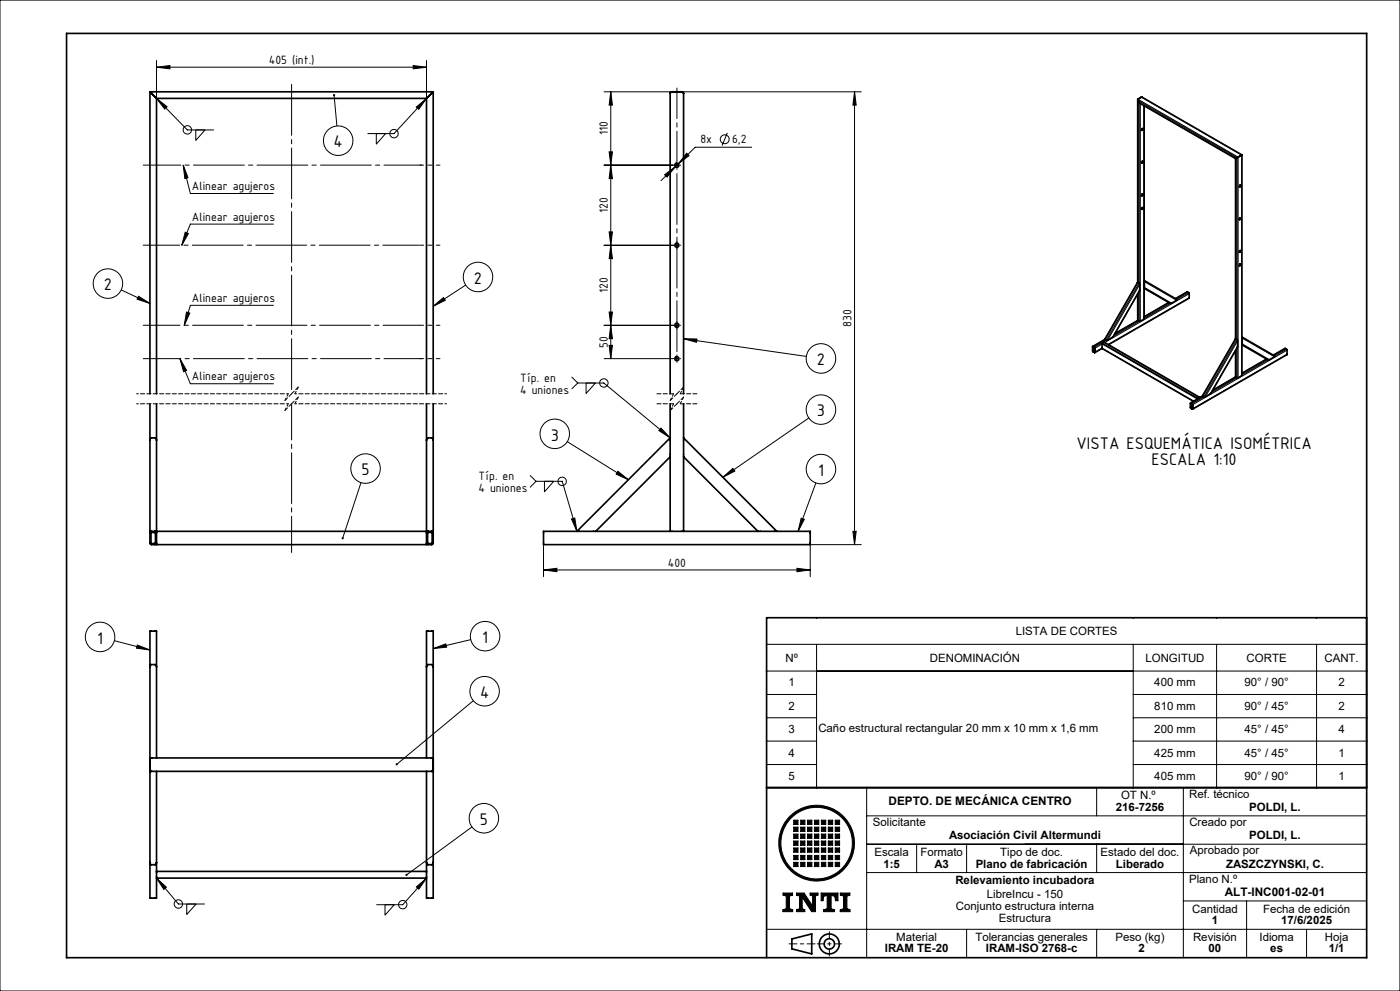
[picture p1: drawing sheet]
<svg xmlns="http://www.w3.org/2000/svg" width="420mm" height="297mm" viewBox="0 0 420 297" stroke-linecap="round" stroke-linejoin="round" font-family="sans-serif">
<g fill="none" stroke="#000" stroke-width=".3">
<path d="M0 0h420v297h-420zM47 18.1v11.4M124 19.6l4 .5-4 .5zM128 18.1v11.4M47 29.5l9.2 9.4h7.9M47 29.5l3.1 2.5-.7 .7zM47 20.1l4-.5v1zM47 20.1h81M58.7 38.9v3.2l2.8-3.2M100.2 28.5l.9 9.2M124.9 32.1l3.1-2.6-2.4 3.3zM128 29.5l-9.8 10.5h-7.9"/>
<path d="M181.2 27.5h20.4M183.2 27.5l.5 4h-1zM183.2 27.5v80M204.6 27.5h53.8M218.2 39.8l-1.6 3.8M256.4 27.5v135.7M256.4 27.5l.5 4h-1zM341.4 29.7l30 17.4v66.1M342.1 31v65.3M342.4 29.1l30.1 17.4v66.1M342.6 38.6v.4M342.7 38.5v.3"/>
<path d="M343.1 31.6v64.1M55 49.5l2.1 8.5h24.9M55 49.5l1.4 3.8-.9 .2zM112.9 40v3.2l2.8-3.2M181.2 49.5h20.7M182.7 45.5h1l-.5 4zM183.2 49.5l.5 4h-1zM199.4 52.4l3.2-2.5-2.5 3.2zM202.6 49.5h1M202.6 49.9l-4.3 4.2M203.1 49v1M203.5 49.1l-.9 .8"/>
<path d="M206 45.9l.7 .7-3.2 2.5zM225.5 44.1h-16.9l-5.1 5M342.6 48.4v.4M342.6 58.2v.4M342.7 48.3v.3M342.7 58.1v.3M371.9 55.6v.3M372 55.5v.2M55.6 69.6l.9 .4-2 3.5zM82 67.2h-24.9l-2.6 6.3M181.2 73.5h20.7M182.7 69.5h1l-.5 4z"/>
<path d="M183.2 73.5l.5 4h-1zM202.6 73.5h1M203.1 73v1M342.6 62.3v.3M342.7 62.2v.3M371.9 65.3v.4M371.9 75.1v.4M371.9 79.2v.4M372 65.3v.2M372 75.1v.2M372 79.2v.2M36.4 86.9l8.6 4"/>
<path d="M41.6 88.8l3.4 2.1-3.9-1.2zM56 93.5l.9 .3-1.6 3.7zM82 91.5h-24.9l-1.8 6M130 91.8l3-2.6 .6 .8zM139.7 85.4l-9.7 6.4M181.2 97.5h20.7M182.7 93.5h1l-.5 4zM183.2 97.5l.5 4h-1zM202.6 97.5h1M203.1 97v1M341.4 88v8.1l-7 4M341.7 87.4v8.9l-7.7 4.4"/>
<path d="M341.9 85.2l-9.6 16.7M341.9 87l-8.1 14.1M343.3 86.4l7.7 4.5-7.7 4.5M343.3 84.4l9.7 5.6M343.3 86.1l8.2 4.8M350.7 90.7l-7.4 4.3M356.2 87.5l-3.5 2M356.6 87.7l-3.5 2M356.8 88l-25.4 14.7M356.8 89.2l-24.3 14.1M54 107.5l3.1 7.5h24.9M54 107.5l2 3.5-.9 .4z"/>
<path d="M171.6 113l1.7 1.8M173.3 114.8h7.9l19.8 16.4M173.3 114.8l-1.7 1.7M175.8 114.8v3.1l2.8-3.1M181.2 107.5h20.7M182.7 103.5h1l-.5 4zM202.6 107.5h1M203.1 107v1M205.1 101.5l36.8 5.3M205.1 101.5l4 .1-.1 1zM328 103.8l3.5-2 9.9-17.2v-54.5l29.7 17.2v54.5l-9.9 17.1-3.6 2.1M328 104h-.1"/>
<path d="M328.3 104l3.6-2 9.8-17.2v-54l29 16.7v54.1l-9.8 17.1-3.6 2.1M328.4 104.9l-.5 .3M328.4 105.5h-.1M328.4 105.1l-.4 .2M330.6 103.1l-2.1 1.2M330.6 104.3l-2.1 1.2M330.6 103.1l28.6 16.5M330.6 104.4l27.5 15.8M330.8 102.8l28.6 16.5M331.2 102.6l28.6 16.5M370.7 104.9v8.1l-7 4M371.1 104.3v8.9l-7.7 4.5"/>
<path d="M371.3 102.2l-9.7 16.7M371.3 103.9l-8.2 14.1M372.6 103.3l7.8 4.5-7.8 4.6M372.7 101.3l9.6 5.6M372.7 103.1l8.1 4.7M380 107.6l-7.4 4.3M385.6 104.5l-3.5 2M385.9 104.6l-3.5 2.1M386.1 104.9l-28.3 16.4M386.1 106.2l-28.3 16.3M170.2 132.4l18.3 11.4M198.3 128.3l2.7 2.9-3.3-2.2z"/>
<path d="M242.6 125.3l-25.7 17.7M357.3 120.9h.1M357.7 121.9l-.4 .3M357.7 122.4l-.1 .1M357.7 122l-.4 .3M108.3 144.6l-5.5 16.7M159.1 142.5l1.7 1.7M160.8 144.2h7.9l4.4 15M160.8 144.2l-1.7 1.8M163.3 144.2v3.2l2.8-3.2M171.4 155.5l1-.2 .7 3.9zM185.4 141.2l3.1 2.6-3.6-1.7z"/>
<path d="M216.9 143l3-2.6 .6 .8zM240.3 155.3l1 .3-1.9 3.6zM244.8 144.7l-5.4 14.5M255.9 159.2h1l-.5 4zM163.1 170.8l4-.5v1zM163.1 163.2v9.6M163.1 170.8h80M239.1 170.3l4 .5-4 .5zM258.4 163.2h-15.3v9.6M34.3 192l10.7 2.8M41.2 193.3l3.8 1.5-4-.5zM130 194.4l3.7-1.4 .3 1z"/>
<path d="M141.2 191.7l-11.2 2.7M230 193.1h180M245 193.1v43M340 193.1v43M365 193.1v43M395 193.1v43M142 210l-23 19.1M230 201.1h180M230 208.1h15M230 215.1h15M340 208.1h70M340 215.1h70"/>
<path d="M230 222.1h15M230 229.1h15M260 236v51M329 236v8.5M340 222.1h70M340 229.1h70M359.2 236h-4.2v51M141.6 247.8l-19.6 14.4M238.1 245.8h1.3v1.3h-1.3zM238.1 247.9h1.3v1.3h-1.3zM238.1 250h1.3v1.2h-1.3zM238.1 252.1h1.3v1.2h-1.3z"/>
<path d="M238.1 254.1h1.3v1.3h-1.3zM238.1 256.4h1.3v1.2h-1.3zM238.1 258.4h1.3v1.3h-1.3zM240.2 245.8h1.3v1.3h-1.3zM240.2 247.9h1.3v1.3h-1.3zM240.2 250h1.3v1.2h-1.3zM240.2 252.1h1.3v1.2h-1.3zM240.2 254.1h1.3v1.3h-1.3zM240.2 256.4h1.3v1.2h-1.3zM240.2 258.4h1.3v1.3h-1.3zM242.3 245.8h1.3v1.3h-1.3zM242.3 247.9h1.3v1.3h-1.3z"/>
<path d="M242.3 250h1.3v1.2h-1.3zM242.3 252.1h1.3v1.2h-1.3zM242.3 254.1h1.3v1.3h-1.3zM242.3 256.4h1.3v1.2h-1.3zM242.3 258.4h1.3v1.3h-1.3zM244.3 245.8h1.3v1.3h-1.3zM244.3 247.9h1.3v1.3h-1.3zM244.3 250h1.3v1.2h-1.3zM244.3 252.1h1.3v1.2h-1.3zM244.3 254.1h1.3v1.3h-1.3zM244.3 256.4h1.3v1.2h-1.3zM244.3 258.4h1.3v1.3h-1.3z"/>
<path d="M246.4 245.8h1.3v1.3h-1.3zM246.4 247.9h1.3v1.3h-1.3zM246.4 250h1.3v1.2h-1.3zM246.4 252.1h1.3v1.2h-1.3zM246.4 254.1h1.3v1.3h-1.3zM246.4 256.4h1.3v1.2h-1.3zM246.4 258.4h1.3v1.3h-1.3zM248.5 245.8h1.3v1.3h-1.3zM248.5 247.9h1.3v1.3h-1.3zM248.5 250h1.3v1.2h-1.3zM248.5 252.1h1.3v1.2h-1.3zM248.5 254.1h1.3v1.3h-1.3z"/>
<path d="M248.5 256.4h1.3v1.2h-1.3zM248.5 258.4h1.3v1.3h-1.3zM250.6 245.8h1.3v1.3h-1.3zM250.6 247.9h1.3v1.3h-1.3zM250.6 250h1.3v1.2h-1.3zM250.6 252.1h1.3v1.2h-1.3zM250.6 254.1h1.3v1.3h-1.3zM250.6 256.4h1.3v1.2h-1.3zM250.6 258.4h1.3v1.3h-1.3zM260 253h150M260 244.5h150M275 253v8.5"/>
<path d="M290 253v8.5M329 253v8.5M47 263.2l6.5 7.7h7.8M47 263.2l2.9 2.7-.8 .7zM56 270.9v3.2l2.8-3.2M115.5 271.1v3.2l2.8-3.2M124.9 265.8l3.1-2.6-2.3 3.3zM128 263.2l-7.2 7.9h-7.8M230 278.5h180M234.9 267.6h2.9v.7l-.9 .2v3.8l.9 .3v.6h-2.9v-.5l1-.4v-3.8l-1-.2zM238.9 267.6h2.3l2.6 3.9v-3l-.8-.3v-.6h2.4v.6l-.7 .3v4.7h-1.2l-2.8-4.3v3.4l.7 .3v.6h-2.4v-.6l.9-.3v-3.8l-1-.2zM246.3 267.6h5.1v2.3h-.8l-.2-1.3-1.1-.3v4l1.1 .4v.5h-3.3v-.5l1-.4v-4l-1 .3-.2 1.3h-.6z"/>
<path d="M252.1 267.6h2.9v.7l-.9 .2v3.8l.9 .3v.6h-2.9v-.5l.9-.4v-3.8l-.9-.2zM260 261.5h150M290 278.5v8.5M329 278.5v8.5M355 270h55M374 270v17M392 278.5v8.5"/>
<circle cx="56.2" cy="38.9" r="1.26"/>
<circle cx="101.5" cy="42.2" r="4.4"/>
<circle cx="118.2" cy="40.1" r="1.26"/>
<circle cx="217.4" cy="41.7" r="1.33"/>
<circle cx="32.4" cy="85" r="4.4"/>
<circle cx="143.4" cy="83" r="4.4"/>
<circle cx="181.2" cy="114.8" r="1.26"/>
<circle cx="246.3" cy="107.4" r="4.4"/>
<circle cx="166.4" cy="130" r="4.4"/>
<circle cx="246.3" cy="122.7" r="4.4"/>
<circle cx="109.7" cy="140.4" r="4.4"/>
<circle cx="168.6" cy="144.3" r="1.26"/>
<circle cx="246.3" cy="140.6" r="4.4"/>
<circle cx="30" cy="190.9" r="4.4"/>
<circle cx="145.5" cy="190.7" r="4.4"/>
<circle cx="145.4" cy="207.2" r="4.4"/>
<circle cx="145.2" cy="245.2" r="4.4"/>
<circle cx="245" cy="252.7" r="10.7"/>
<circle cx="245" cy="252.7" r="11.4"/>
<circle cx="53.5" cy="270.9" r="1.27"/>
<circle cx="120.8" cy="271.1" r="1.27"/>
</g>
<g fill="none" stroke="#000" stroke-width=".5">
<path d="M20 10h390v277h-390zM45 27.5l.5 .5M45 27.5v90.5M45 27.5h85M45.5 28l1 1M46.5 29l.5 .5M47 29.5v88.5M47 29.5h81M128 29.5v88.5M129.5 28l-1.5 1.5M130 27.5l-.5 .5M130 27.5v90.5"/>
<path d="M201 28v90M201.6 27.5l-.4 .1-.2 .4M201.6 27.5h3l.5 .5v90M201.6 27.5l-.6 .5M341.3 29.9v54.7M342.4 29.1l-1.1 .7 .6 1.1 28.8 16.6M342.4 29.1h.2M342.6 29.1l30 17.3M342.7 38.5l-.3 .5M343.3 31.7v63.9l-1.2 .7-.8-.3v-7.9M342.5 48.4l.3-.1 .1 .2-.4 .4zM342.7 48.3l-.3 .5"/>
<path d="M342.7 58.1l-.3 .5M370.7 47.5v54.1M370.7 47.5h.1M371.1 47.3l-.4 .2M371.4 47.1l-.3 .2M371.8 55.6l.4-.1-.2 .5-.2-.1zM372.1 55.5l-.3 .5M372.5 46.5l-1.1 .6M372.6 46.4v66.2l-1.3 .7-.6-.4v-7.8M372.6 46.4l-.1 .1M342.7 62.2l-.3 .5M371.9 75.1h.3v.2l-.4 .3z"/>
<path d="M372.1 65.3l-.3 .5M372.1 75.1l-.3 .5M372.1 79.2l-.3 .5M341.2 84.7l.7 .4v2l-8 13.9-2 1-.5-.3zM341.3 96l-6.8 4M343.3 86.4v-2.3l9.8 5.7-1.6 1.1h-.5l-7.7-4.5M350.6 90.7l-7.3 4.2M352.6 89.5l3.5-2 .7 .4-.1 1.5-24.1 13.9M327.8 103.8l.7 .4-.1 1.5-.6-.4zM327.9 104l.5 .2v1.3l-.5-.2zM328.3 105.5h.1M330.6 104.4v-1.4l.7-.5 28.6 16.6"/>
<path d="M330.6 104.4l27.4 15.9M330.6 104.4l-2.2 1.3M331.4 101.7l-3.6 2.1M359.9 119.2l-.6 .4M360.8 118.7l-3.6 2.1M370.6 101.6l.7 .4v2l-8.1 14-1.7 1-.6-.3zM370.7 113l-6.9 3.9M372.6 103.3v-2.3l9.8 5.8-1.6 1h-.4l-7.8-4.5M380 107.6l-7.4 4.3M382 106.4l3.5-2 .6 .4v1.5l-28.3 16.3M45 131.9l.1-.4 .4-.3 1.1 .1 .4 .6M45 121v38.2h.5"/>
<path d="M47 121v38.2M128 131.9l.1-.5 .3-.2 1.2 .1 .4 .6M128 121v38.2M130 121v38.2h-.5M201 131.2v5.7M201 121v10.2M201 136.9v22.3M201 131.2l-27.9 28M201 136.9l-22.3 22.3M205.1 131.2v5.7M205.1 121v10.2M205.1 136.9v22.3"/>
<path d="M205.1 131.2l27.9 28M205.1 136.9l22.3 22.3M357.1 120.8l.7 .3v1.5l-.6-.4zM357.3 120.9l.4 .2v1.4l-.4-.3zM45.3 159.6l1.3 .1-.1 3.2-1.2-.1zM45.5 159.2l-.5 .4v3.2l.4 .4h1.2l.4-.4v-3.2l-.5-.4M45.5 159.2h1M46.5 159.2h.5M47 159.2v.4M47 159.2h81M128 159.2v.4M128 159.2h.4"/>
<path d="M128.3 159.6l1.3 .1-.1 3.2-1.2-.1zM128.4 159.2l-.4 .5v3.2l.4 .3h1.2l.4-.4v-3.2l-.5-.4M128.4 159.2h1.1M173.1 159.2h-10v4h80v-4h-10.1M173.1 159.2h5.6M178.7 159.2h22.3M201 159.2h4.1M205.1 159.2h22.3M227.4 159.2h5.6M47 162.8v.4h81v-.4M45 199.9l.4-.7h1.2l.4 .7M128 199.9l.4-.7h1.2l.4 .7"/>
<path d="M410 185.1h-180v101.9M45 230.6l.1 .4 .4 .2M45 231.2h.5M45 227.2h.5M45 227.4l.5-.2-.5 .4zM45.5 231.2h84M45.5 227.2h84M47 227.2v-38h-2v80h2v-6M47 231.2v30M128 227.2v-38h2v80h-2v-6M128 231.2v30M129.5 227.2l.5 .4z"/>
<path d="M129.5 231.2h.5M129.5 227.2h.5M130 230.6l-.2 .4-.3 .2 .4-.2zM230 236h180M230 236.1h180M45 258.4l.4 .7h1.2l.4-.7M128 258.4l.4 .7h1.2l.4-.7M47 261.2v2M47 261.2h81M47 263.2h81M128 261.2v2M237.6 281.4l5.9-1.5v6l-5.9-1.5z"/>
<circle cx="342.7" cy="38.8" r=".25"/>
<circle cx="203.1" cy="49.5" r=".61"/>
<circle cx="342.7" cy="58.4" r=".27"/>
<circle cx="203.1" cy="73.5" r=".62"/>
<circle cx="342.7" cy="62.5" r=".27"/>
<circle cx="371.9" cy="79.4" r=".25"/>
<circle cx="372" cy="65.5" r=".25"/>
<circle cx="203.1" cy="97.5" r=".62"/>
<circle cx="203.1" cy="107.5" r=".61"/>
<circle cx="248.8" cy="282.9" r="2.98"/>
<circle cx="248.8" cy="282.9" r="1.55"/>
</g>
<path d="M236.7 282.9h7.8" fill="none" stroke="#000" stroke-width=".3" stroke-dasharray="6.1 1 1 1" stroke-dashoffset="3.7"/>
<path d="M248.8 279.2v7.3M245.2 282.9h7.2" fill="none" stroke="#000" stroke-width=".3" stroke-dasharray="6.1 1 1 1" stroke-dashoffset="4"/>
<g fill="#000">
<path d="M234.9 267.6v.7l1 .2v3.8l-1 .4v.5h2.9v-.6l-.9-.3v-3.8l.9-.2v-.7zM246.3 267.6v2.3h.6l.2-1.3 1-.3v4l-1 .4v.5h3.3v-.5l-1.1-.4v-4l1.1 .3 .2 1.3h.8v-2.3zM252.1 267.6v.7l.9 .2v3.8l-.9 .4v.5h2.9v-.6l-.9-.3v-3.8l.9-.2v-.7zM238.1 258.4v1.3h1.3v-1.3zM240.2 258.4v1.3h1.3v-1.3zM242.3 258.4v1.3h1.3v-1.3zM244.3 258.4v1.3h1.3v-1.3zM246.4 258.4v1.3h1.3v-1.3zM248.5 258.4v1.3h1.3v-1.3zM250.6 258.4v1.3h1.3v-1.3zM250.6 256.4v1.2h1.3v-1.2zM250.6 254.1v1.3h1.3v-1.3zM248.5 254.1v1.3h1.3v-1.3zM248.5 256.4v1.2h1.3v-1.2zM246.4 256.4v1.2h1.3v-1.2zM246.4 254.1v1.3h1.3v-1.3zM244.3 254.1v1.3h1.3v-1.3zM244.3 256.4v1.2h1.3v-1.2zM242.3 256.4v1.2h1.3v-1.2zM242.3 254.1v1.3h1.3v-1.3zM240.2 254.1v1.3h1.3v-1.3zM240.2 256.4v1.2h1.3v-1.2zM238.1 256.4v1.2h1.3v-1.2zM238.1 254.1v1.3h1.3v-1.3zM238.1 252.1v1.2h1.3v-1.2zM240.2 252.1v1.2h1.3v-1.2zM242.3 252.1v1.2h1.3v-1.2zM244.3 252.1v1.2h1.3v-1.2zM246.4 252.1v1.2h1.3v-1.2zM248.5 252.1v1.2h1.3v-1.2zM250.6 252.1v1.2h1.3v-1.2zM250.6 250v1.2h1.3v-1.2zM248.5 250v1.2h1.3v-1.2zM246.4 250v1.2h1.3v-1.2zM244.3 250v1.2h1.3v-1.2zM242.3 250v1.2h1.3v-1.2zM240.2 250v1.2h1.3v-1.2zM238.1 250v1.2h1.3v-1.2zM238.1 247.9v1.3h1.3v-1.3zM240.2 247.9v1.3h1.3v-1.3zM242.3 247.9v1.3h1.3v-1.3zM244.3 247.9v1.3h1.3v-1.3zM246.4 247.9v1.3h1.3v-1.3zM248.5 247.9v1.3h1.3v-1.3zM250.6 247.9v1.3h1.3v-1.3zM250.6 245.8v1.3h1.3v-1.3zM248.5 245.8v1.3h1.3v-1.3zM246.4 245.8v1.3h1.3v-1.3zM244.3 245.8v1.3h1.3v-1.3zM242.3 245.8v1.3h1.3v-1.3zM240.2 245.8v1.3h1.3v-1.3zM238.1 245.8v1.3h1.3v-1.3zM234.2 252.7a10.8 10.8 0 0 1 21.5 0 10.8 10.8 0 0 1-21.5 0zM233.6 252.7a11.4 11.4 0 0 0 22.8 0 11.4 11.4 0 0 0-22.8 0z" fill-rule="evenodd"/>
<path d="M238.9 267.6h2.3l2.6 3.9v-3l-.8-.3v-.6h2.4v.6l-.7 .3v4.7h-1.2l-2.8-4.3v3.4l.7 .3v.6h-2.4v-.6l.9-.3v-3.8l-1-.2z" fill-rule="evenodd"/>
</g>
<path d="M87.5 121v44.6" fill="none" stroke="#000" stroke-width=".3" stroke-dasharray="15.2 1.3 1.3 1.3" stroke-dashoffset="4.4"/>
<path d="M87.5 24v94" fill="none" stroke="#000" stroke-width=".3" stroke-dasharray="15.2 1.3 1.3 1.3" stroke-dashoffset="-1.3"/>
<path d="M126 49.5h6M126 73.5h6M126 97.5h6M126 107.5h6" fill="none" stroke="#000" stroke-width=".3" stroke-dasharray="15.2 1.3 1.3 1.3" stroke-dashoffset="14.1"/>
<path d="M43 73.5h82.8M43 97.5h82.9" fill="none" stroke="#000" stroke-width=".3" stroke-dasharray="15.2 1.3 1.3 1.3" stroke-dashoffset="4.3"/>
<path d="M43 49.5h83.5M43 107.5h83.5" fill="none" stroke="#000" stroke-width=".3" stroke-dasharray="15.2 1.3 1.3 1.3" stroke-dashoffset="4"/>
<g fill="none" stroke="#000" stroke-width=".3" stroke-dasharray="15.2 1.3 1.3 1.3">
<path d="M202.1 49.5h-.1M204.1 49.5h.1M202.1 73.5h-.1M203.1 72.5v-.1M203.1 74.5v.1M204.1 73.5h.1M202.1 97.5h-.1M203.1 96.5v-.1M203.1 98.5v.1M204.1 97.5h.1M202.1 107.5h-.1M203.1 106.5v-.1"/>
<path d="M203.1 108.5v.1M204.1 107.5h.1"/>
</g>
<path d="M203.1 48.5v-22.1" fill="none" stroke="#000" stroke-width=".3" stroke-dasharray="15.2 1.3 1.3 1.3" stroke-dashoffset="6.1"/>
<path d="M203.1 50.5v56.4" fill="none" stroke="#000" stroke-width=".3" stroke-dasharray="15.2 1.3 1.3 1.3" stroke-dashoffset="-1.5"/>
<path d="M86.5 118h-45.5M134 118h-45.5M86.5 121h-45.5M134 121h-45.5" fill="none" stroke="#000" stroke-width=".3" stroke-dasharray="1.3 .6" stroke-dashoffset=".7"/>
<path d="M88.5 118l1-2M204.1 118l1-2M85.5 123l1-2M85.5 120l1-2M88.5 121l1-2M201.1 123l1-2M201.1 120l1-2M204.1 121l1-2" fill="none" stroke="#000" stroke-width=".3" stroke-dasharray="1.3 .6" stroke-dashoffset=".5"/>
<path d="M87.5 118l-2 2M89.5 119l-2 2M89.5 116l-2 2M203.1 118l-2 2M205.1 119l-2 2M205.1 116l-2 2M87.5 121l-2 2M203.1 121l-2 2" fill="none" stroke="#000" stroke-width=".3" stroke-dasharray="1.3 .6" stroke-dashoffset=".2"/>
<path d="M202.1 118h-5M209.1 118h-5M202.1 121h-5M209.1 121h-5" fill="none" stroke="#000" stroke-width=".3" stroke-dasharray="1.3 .6"/>
<g fill="#000">
<path d="M124 19.6l4 .5-4 .5zM47 20.1l4-.5v1z"/>
<path d="M199.4 52.4l.7 .7 2.5-3.2zM206 45.9l-2.5 3.2 3.2-2.5z"/>
<path d="M55.6 69.6l.9 .4-2 3.5zM55 49.5l1.4 3.8-.9 .2zM56 93.5l.9 .3-1.6 3.7zM54 107.5l2 3.5-.9 .4zM47 29.5l3.1 2.5-.7 .7zM124.9 32.1l3.1-2.6-2.4 3.3zM47 263.2l2.9 2.7-.8 .7zM124.9 265.8l3.1-2.6-2.3 3.3zM198.3 128.3l2.7 2.9-3.3-2.2zM171.4 155.5l1-.2 .7 3.9z"/>
<path d="M183.2 73.5l.5 4h-1zM182.7 93.5h1l-.5 4zM183.2 49.5l.5 4h-1zM182.7 69.5h1l-.5 4zM183.2 27.5l.5 4h-1zM182.7 45.5h1l-.5 4z"/>
<path d="M102.6 161.1l.1 .5 .1-.3-.1 .3a.33 .33 0 0 0 .4-.4 .33 .33 0 0 0-.5-.1zM100 28.2a.34 .34 0 0 0 .1 .6 .34 .34 0 0 0 .5-.3 .34 .34 0 0 0-.4-.4v.4v-.4zM130 91.8l3-2.6 .6 .8zM41.6 88.8l3.4 2.1-3.9-1.2zM118.8 228.8l-.1 .5 .3-.2-.3 .2a.33 .33 0 0 0 .5 0 .33 .33 0 0 0 .1-.4 .33 .33 0 0 0-.5-.1zM121.7 262v.4l.3-.2-.3 .2a.33 .33 0 0 0 .5 0 .33 .33 0 0 0 0-.4 .33 .33 0 0 0-.5 0zM130 194.4l3.7-1.4 .3 1zM41.2 193.3l3.8 1.5-4-.5zM240.3 155.3l1 .3-1.9 3.6zM216.9 143l3-2.6 .6 .8zM205.1 101.5l4 .1-.1 1zM185.4 141.2l3.1 2.6-3.6-1.7z"/>
<path d="M239.1 170.3l4 .5-4 .5zM163.1 170.8l4-.5v1z"/>
<path d="M255.9 159.2h1l-.5 4zM256.4 27.5l.5 4h-1zM182.7 103.5h1l-.5 4zM183.2 97.5l.5 4h-1z"/>
</g>
<g font-size="5.4">
<text x="100.1" y="44.2">4</text>
<text x="31.2" y="87">2</text>
<text x="142.2" y="85">2</text>
<text x="245.1" y="109.5">2</text>
<text x="245.1" y="124.8">3</text>
<text x="165.2" y="132.1">3</text>
<text x="322.9" y="134.5">VISTA ESQUEMÁTICA ISOMÉTRICA</text>
<text x="108.5" y="142.5">5</text>
<text x="245.4" y="142.6">1</text>
<text x="345.5" y="139.4">ESCALA 1:10</text>
<text x="29.2" y="192.9">1</text>
<text x="144.7" y="192.7">1</text>
<text x="144" y="209.2">4</text>
<text x="144" y="247.3">5</text>
</g>
<g font-size="3.9">
<text x="80.6" y="19.2">405 (int.)</text>
<text x="182.4" y="40.6" transform="rotate(-90 182.4 40.6)">110</text>
<text x="210.1" y="43">8x</text>
<text x="219.6" y="43">6,2</text>
<text x="57.6" y="57.1">Alinear agujeros</text>
<text x="182.4" y="63.9" transform="rotate(-90 182.4 63.9)">120</text>
<text x="57.6" y="66.2">Alinear agujeros</text>
<text x="182.4" y="87.9" transform="rotate(-90 182.4 87.9)">120</text>
<text x="57.6" y="90.6">Alinear agujeros</text>
<text x="255.5" y="98" transform="rotate(-90 255.5 98)">830</text>
<text x="182.4" y="104.2" transform="rotate(-90 182.4 104.2)">50</text>
<text x="57.6" y="114">Alinear agujeros</text>
<text x="156" y="114.5">Típ. en</text>
<text x="156" y="118">4 uniones</text>
<text x="143.5" y="144">Típ. en</text>
<text x="143.5" y="147.5">4 uniones</text>
<text x="200.3" y="169.9">400</text>
</g>
<g font-size="3.5">
<text x="266.6" y="241.2">DEPTO. DE MECÁNICA CENTRO</text>
<text x="367.4" y="268.5">ALT-INC001-02-01</text>
</g>
<g font-size="3.4">
<text x="304.7" y="190.3">LISTA DE CORTES</text>
<text x="235.6" y="198.3">Nº</text>
<text x="279" y="198.3">DENOMINACIÓN</text>
<text x="343.6" y="198.3">LONGITUD</text>
<text x="374" y="198.3">CORTE</text>
<text x="397.4" y="198.3">CANT.</text>
<text x="236.5" y="205.4">1</text>
<text x="346.3" y="205.4">400 mm</text>
<text x="373.4" y="205.4">90° / 90°</text>
<text x="401.5" y="205.4">2</text>
<text x="236.5" y="212.8">2</text>
<text x="346.3" y="212.8">810 mm</text>
<text x="373.4" y="212.8">90° / 45°</text>
<text x="401.5" y="212.8">2</text>
<text x="236.5" y="219.8">3</text>
<text x="245.5" y="219.4">Caño estructural rectangular 20 mm x 10 mm x 1,6 mm</text>
<text x="346.3" y="219.8">200 mm</text>
<text x="373.4" y="219.8">45° / 45°</text>
<text x="401.5" y="219.8">4</text>
<text x="236.5" y="226.8">4</text>
<text x="346.3" y="226.8">425 mm</text>
<text x="373.4" y="226.8">45° / 45°</text>
<text x="401.5" y="226.8">1</text>
<text x="236.5" y="233.8">5</text>
<text x="346.3" y="233.8">405 mm</text>
<text x="373.4" y="233.8">90° / 90°</text>
<text x="401.5" y="233.8">1</text>
<text x="336.3" y="239.5">OT N.º</text>
<text x="356.7" y="239.1">Ref. técnico</text>
<text x="334.8" y="243">216-7256</text>
<text x="374.8" y="243">POLDI, L.</text>
<text x="261.9" y="247.5">Solicitante</text>
<text x="284.7" y="251.6">Asociación Civil Altermundi</text>
<text x="356.8" y="247.5">Creado por</text>
<text x="374.8" y="251.6">POLDI, L.</text>
<text x="262.4" y="256.5">Escala</text>
<text x="276.1" y="256.5">Formato</text>
<text x="300" y="256.5">Tipo de doc.</text>
<text x="330.2" y="256.5">Estado del doc.</text>
<text x="357" y="256">Aprobado por</text>
<text x="265" y="260">1:5</text>
<text x="280.3" y="260">A3</text>
<text x="292.7" y="260">Plano de fabricación</text>
<text x="334.8" y="260">Liberado</text>
<text x="367.8" y="260">ZASZCZYNSKI, C.</text>
<text x="286.6" y="265.1">Relevamiento incubadora</text>
<text x="296.1" y="269.3">LibreIncu - 150</text>
<text x="356.7" y="264.5">Plano N.º</text>
<text x="286.8" y="272.8">Conjunto estructura interna</text>
<text x="357.6" y="273.5">Cantidad</text>
<text x="378.9" y="273.5">Fecha de edición</text>
<text x="268.9" y="282">Material</text>
<text x="292.6" y="282">Tolerancias generales</text>
<text x="299.7" y="276.3">Estructura</text>
<text x="334.7" y="282">Peso (kg)</text>
<text x="357.9" y="282">Revisión</text>
<text x="363.5" y="277">1</text>
<text x="377.8" y="282">Idioma</text>
<text x="384.4" y="277">17/6/2025</text>
<text x="397.5" y="282">Hoja</text>
<text x="265.5" y="285.5">IRAM TE-20</text>
<text x="295.8" y="285.5">IRAM-ISO 2768-c</text>
<text x="341.5" y="285.5">2</text>
<text x="362.6" y="285.5">00</text>
<text x="381.1" y="285.5">es</text>
<text x="398.6" y="285.5">1/1</text>
</g>
</svg>
